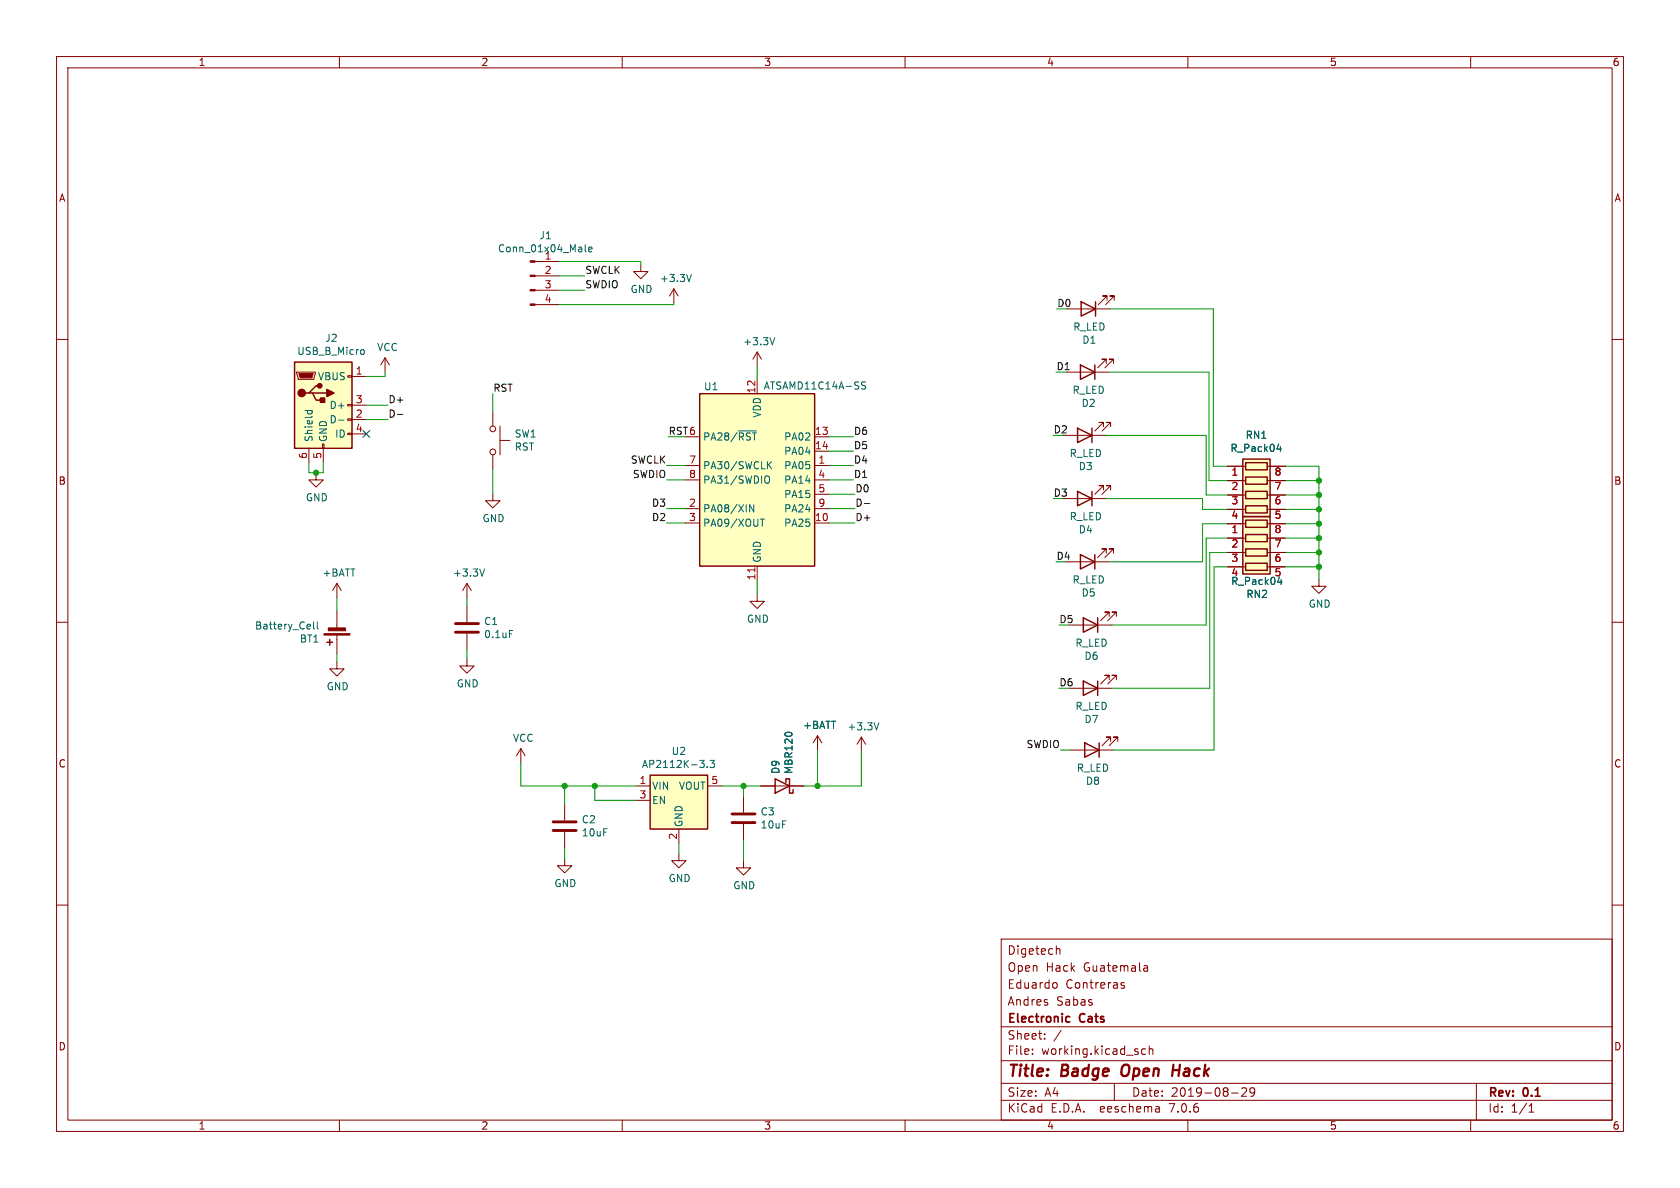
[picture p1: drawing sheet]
<svg xmlns="http://www.w3.org/2000/svg" width="297mm" height="210mm" viewBox="0 0 297 210" stroke-linecap="round" stroke-linejoin="round" font-family="sans-serif">
<g fill="none" stroke="#840000" stroke-width=".18">
<path d="M10 10h277v190h-277zM12 12h273v186h-273zM60 10v2M110 10v2M160 10v2M210 10v2M260 10v2M10 60h2M94.6 53.8h4.2M94.6 51.3h4.2M94.6 48.8h4.2M94.6 46.2h4.2"/>
<path d="M113.3 46.7v1.3h1.3l-1.3 1.3-1.3-1.3h1.3M119.1 51.1l-.7 1.2M119.1 51.1v2.5M119.1 51.1l.8 1.2M188.6 54.6h7.6M195.7 53.1v-.8h-.8h.8l-1.5 1.5M197 53.1v-.8h-.8h.8l-1.5 1.5M285 60h2M52.5 65.8h3.3v.2l-.3 1.1h-2.8zM54.6 79.2v2.6M57 78.5h.3v.7h-.3zM57.1 79.2v2.6"/>
<path d="M61.5 76.6h.7v.2h-.7zM61.5 74h.7v.3h-.7zM61.5 71.5h.7v.3h-.7zM61.5 66.4h.7v.3h-.7zM62.2 66.5h2.6M62.2 74.2h2.6M62.2 71.6h2.6M62.2 76.7h2.6M68.1 63.2l-.8 1.3M68.1 63.2v2.6M68.1 63.2l.7 1.3M87.1 72.8v2.5"/>
<path d="M88.4 77.9h1.8M88.4 75.3v5.1M121.2 77.2h2.5M133.9 62.2v2.6M133.9 67.1v2.5M133.9 62.2l-.8 1.3M133.9 62.2l.7 1.3M144 77.2h2.6M144 79.8h2.6M188 77h7.6M188.5 65.8h7.6M195.1 75.4v-.7h-.8h.8l-1.6 1.5"/>
<path d="M195.6 64.3v-.8h-.8h.8l-1.5 1.5M196.3 75.4v-.7h-.7h.7l-1.5 1.5M196.8 64.3v-.8h-.7h.7l-1.5 1.5M55.9 83.6v1.2h1.2l-1.2 1.3-1.3-1.3h1.3M87.1 87.2v1.3h1.3l-1.3 1.3-1.2-1.3h1.2M87.1 80.4v2.5M121.2 82.3h2.5M121.2 92.5h2.5M121.2 89.9h2.5M121.2 84.8h2.5M144 82.3h2.6M144 92.5h2.6"/>
<path d="M144 89.9h2.6M144 84.8h2.6M144 87.4h2.6M188 88.1h7.6M188.5 99.3h7.6M195.1 86.6v-.7h-.8h.8l-1.6 1.5M195.6 97.8v-.8h-.8h.8l-1.5 1.6M196.3 86.6v-.7h-.7h.7l-1.5 1.5M196.8 97.8v-.8h-.7h.7l-1.5 1.6M217 92.6h3.2M217 95.1h3.2M217 97.7h3.2"/>
<path d="M217 82.4h3.2M217 85h3.2M217 87.5h3.2M217 90h3.2M224 92.6h3.2M224 95.1h3.2M224 97.7h3.2M224 82.4h3.2M224 85h3.2M224 87.5h3.2M224 90h3.2M10 110h2"/>
<path d="M59.6 117v1.2h1.2l-1.2 1.3-1.3-1.3h1.3M59.6 103.1v2.6M59.6 108v3.3M59.6 112.3v3.3M59.6 103.1l-.8 1.3M59.6 103.1l.7 1.3M82.5 116.5v1.2h1.3l-1.3 1.3-1.2-1.3h1.2M82.5 103.1l-.7 1.3M82.5 103.1v2.6M82.5 107.2v2.8M82.5 112v2.8M82.5 103.1l.8 1.3"/>
<path d="M133.9 105v1.3h1.2l-1.2 1.3-1.3-1.3h1.3M133.9 100.1v2.5M189 110.5h7.6M196.1 109v-.8h-.8h.8l-1.5 1.5M197.4 109v-.8h-.8h.8l-1.6 1.5M217 100.2h3.2M224 100.2h3.2M233.2 102.4v1.2h1.2l-1.2 1.3-1.3-1.3h1.3M285 110h2M92.1 132.3l-.8 1.3M92.1 132.3v2.6M92.1 132.3l.7 1.3"/>
<path d="M112.4 138.9h2.5M125.1 138.9h2.5M134.5 138.9h7.6M144.5 130l-.7 1.3M144.5 130v2.6M144.5 130l.8 1.3M152.3 130.3l-.8 1.3M152.3 130.3v2.5M152.3 130.3l.7 1.3M189 121.7h7.6M189.2 132.6h7.6M196.1 120.1v-.7h-.8h.8l-1.5 1.5"/>
<path d="M196.3 131.1v-.8h-.7h.7l-1.5 1.5M197.4 120.1v-.7h-.8h.8l-1.6 1.5M197.6 131.1v-.8h-.8h.8l-1.5 1.5M10 160h2M99.8 151.8v1.2h1.3l-1.3 1.3-1.2-1.3h1.2M99.8 142.2v2.8M99.8 147.1v2.8M112.4 141.5h2.5M120 150.9v1.2h1.3l-1.3 1.3-1.3-1.3h1.3M120 146.6v2.5M131.4 152.1v1.3h1.3l-1.3 1.3-1.2-1.3h1.2M131.4 140.8v2.8"/>
<path d="M131.4 145.7v2.8M285 160h2M177 166h108v32h-108zM186.4 173.7l.3 .1 .2 .2-.1 .6-.4 .1M186.8 167.8h.5l.1 .9M198.2 174l.6 .4-.2 .3-.4-.1M198.7 173.8l-.3-.1-.2 .2M202.4 170.7h.3l.2 .2v.8M202.9 171.6l-.5 .1M202.9 171.1h-.5M60 198v2M110 198v2"/>
<path d="M160 198v2M177 194.5h108M177 191.5h108M177 187.5h108M177 181.5h108M182.5 186.3v.1M182.5 185.5v.1M184.7 183.6v.1M184.7 182.8v.1M187.6 182.1l-1.3 2M197 191.5v3M202.5 185.5l-.4-.1-.3 .3v.4l.2 .2h.5"/>
<path d="M203.2 185.5l.2-.1 .3 .1 .1 .9M203.2 184.9v1.5M204.9 195.7l.1 .9M205 196.5l-.2 .1M205 196h-.2M210 198v2M217.7 193.2h1.2M219.5 192.4l.6-.1 .2 .1 .1 .3-.9 1.1h.9M221.8 192.9l-.3 .3h-.3l-.2-.3 .1-.5 .4-.1 .2 .1a.99 .99 0 0 1-.3 1.4h-.3M260 198v2M261 191.5v6.5M270.3 196.6h.9"/>
<path d="M270.3 195.5l.4-.4v1.5"/>
<circle cx="87.1" cy="75.8" r=".51"/>
<circle cx="87.1" cy="79.9" r=".51"/>
</g>
<path d="M198.5 188.5a1.5 1.5 0 0 0 0 1.6M207.3 189.2h1.2M207.5 188.2l-.3 2" fill="none" stroke="#840000" stroke-width=".4"/>
<path d="M188.7 179.7l.4 .1M189.1 180.6l-.4 .1" fill="none" stroke="#840000" stroke-width=".3"/>
<path d="M80.5 111.8h4.1M80.5 110.2h4.1M97.8 146.8h4.1M97.8 145.3h4.1M129.4 145.4h4.1M129.4 143.9h4.1" fill="none" stroke="#840000" stroke-width=".51"/>
<g fill="#ffffc2" stroke="#ffffc2" stroke-width=".18">
<path d="M219.7 91.3h4.8v10.2h-4.8z"/>
<path d="M219.7 81.2h4.8v10.1h-4.8z"/>
<path d="M52.1 64h10.1v15.2h-10.1z"/>
<path d="M114.9 137h10.2v9.6h-10.2z"/>
<path d="M123.7 69.6h20.3v30.5h-20.3z"/>
</g>
<g fill="none" stroke="#840000" stroke-width=".25">
<path d="M191.1 53.3l2.6 1.3-2.6 1.3zM193.7 53.3v2.6M52.1 64h10.1v15.2h-10.1zM54.6 69.5h.6l.7 1.2h1.2M55.2 69.5h2.6M56.5 68.2h-.6l-1.3 1.3h-.6M123.7 69.6h20.3v30.5h-20.3zM190.5 75.7l2.5 1.3-2.5 1.2zM191 64.5l2.5 1.3-2.5 1.3zM193 75.7v2.5M193.5 64.5v2.6M190.5 86.9l2.5 1.2-2.5 1.3z"/>
<path d="M191 98l2.5 1.3-2.5 1.3zM193 86.9v2.5M193.5 98v2.6M219.7 91.3h4.8v10.2h-4.8zM219.7 81.2h4.8v10.1h-4.8zM220.2 91.9h3.8v1.3h-3.8zM220.2 94.5h3.8v1.3h-3.8zM220.2 97h3.8v1.3h-3.8zM220.2 99.6h3.8v1.2h-3.8zM220.2 81.8h3.8v1.3h-3.8zM220.2 84.3h3.8v1.3h-3.8zM220.2 86.9h3.8v1.2h-3.8z"/>
<path d="M220.2 89.4h3.8v1.3h-3.8zM57.8 113.5h1M58.3 113v1M191.5 109.2l2.6 1.3-2.6 1.3zM194.1 109.2v2.6M114.9 137h10.2v9.6h-10.2zM137 137.7l2.6 1.2-2.6 1.3zM138.9 138.3v-.6h.7v2.5h.6v-.6M191.5 120.4l2.6 1.3-2.6 1.2zM191.8 131.3l2.5 1.3-2.5 1.3zM194.1 120.4v2.5M194.3 131.3v2.6"/>
</g>
<g fill="none" stroke="#006464" stroke-width=".18">
<path d="M103.5 43.3v1l.1 .2M104.1 44.1l.6-.1-.1-.3h-.4l-.1 .2v.6h.5M122.2 48.5l-.4 1.3M137 59.7l-.5 1.3M53.9 72.6h1.3M54.4 72.6l-.1 .3M55.1 72.6l.1 .3M59.8 74.3h1M64 61.8l.3 .1 .1 .2-.1 .4-.3 .2M130.5 76.2h3.2M153 67.6l-.4-.1-.3 .3 .1 .3 .6 .2v.4l-.2 .1-.5-.1M225.8 79.4h.7"/>
<path d="M226.4 79v.8M133.3 89.2v1.3l-.8-1.3v1.3M134.4 91.8h.7M134.8 91.8v1.2M135.5 84.1a.43 .43 0 0 1 .5 .5v.4a.43 .43 0 0 1-.5 .4M135.9 82.1l.5 .8M136.4 81.6l-.7 .7M55.4 109.9v1.1l.2 .2M56.1 109.9v1.1l.2 .2M85.7 100.6l-.5 1.2M90.1 111.5h.6M225.9 102.9h.8"/>
<path d="M226.5 102.5v.8M123.7 134.4h.8l-.4 .5M124.4 135v.6M125 135.6v.1M125.5 134.4h.8l-.4 .5 .3 .1v.6l-.1 .1-.6-.1M139 129.5h.8M155.4 127.8l-.4 1.2"/>
</g>
<g fill="#840000" stroke="#840000" stroke-width=".25">
<path d="M57.8 68.8l1.3 .7-1.3 .6z"/>
<path d="M56.6 70.4h.8v.7h-.8z"/>
<circle cx="53.3" cy="69.5" r=".63"/>
<circle cx="56.5" cy="68.2" r=".38"/>
</g>
<g fill="#840000" stroke="#840000" stroke-width=".18">
<path d="M52.8 66h2.6l-.3 .8h-2z"/>
<path d="M57.3 112h4.5v.3h-4.5z"/>
<path d="M58 111h3.1v.5h-3.1z"/>
<path d="M93.7 53.7h.9v.3h-.9z"/>
<path d="M93.7 51.2h.9v.2h-.9z"/>
<path d="M93.7 48.6h.9v.3h-.9z"/>
<path d="M93.7 46.1h.9v.3h-.9z"/>
</g>
<path d="M133.4 100.4v.7" fill="none" stroke="#a90000" stroke-width=".18"/>
<path d="M70.3 73.3h.9M152.8 89h1" fill="none" stroke="#0f0f0f" stroke-width=".18"/>
<g fill="none" stroke="#009600" stroke-width=".18">
<path d="M98.8 46.2h14.5v.5M98.8 51.3h4.6M98.8 48.8h4.6M119.1 53.6v.2h-20.3M196.2 54.6h18.3v27.8h2.5M64.8 71.6h3.8M64.8 74.2h3.8M68.1 65.8v.7h-3.3M87.1 69.6v3.2M118.1 77.2h3.1M133.9 64.8v2.3M146.6 77.2h4.3"/>
<path d="M146.6 79.8h4.3M195.6 77h17.6v10.5h3.8M196.1 65.8h17.6v19.2h3.3M54.6 81.8v1.8h2.5v-1.8M87.1 82.9v4.3M117.9 82.3h3.3M117.9 84.8h3.3M117.9 92.5h3.3M117.9 89.9h3.3M146.6 82.3h4.3M146.6 84.8h4.3M146.6 92.5h4.5"/>
<path d="M146.6 89.9h4.5M146.6 87.4h4.5M195.6 88.1h17v1.9h4.4M217 95.1h-3.8v15.4h-16.6M217 92.6h-4.4v6.7h-16.5M217 97.7h-3.1v24h-17.3M227.2 85h6M227.2 95.1h6M227.2 82.4h6v20M227.2 90h6M227.2 92.6h6M227.2 97.7h6"/>
<path d="M227.2 87.5h6M59.6 105.7v2.3M59.6 115.6v1.4M82.5 105.7v1.5M82.5 114.8v1.7M133.9 102.6v2.4M217 100.2h-2.4v32.4h-17.8M227.2 100.2h6M92.1 134.9v4h20.3M99.8 138.9v3.3M105.2 138.9v2.6h7.2M127.6 138.9h6.9"/>
<path d="M131.4 138.9v1.9M144.5 132.6v6.3M152.3 132.8v6.1h-10.2M187.5 132.6h1.7M99.8 149.9v1.9M120 149.1v1.8M131.4 148.5v3.6"/>
</g>
<path d="M64.2 76.1l1.2 1.2M65.4 76.1l-1.2 1.2" fill="none" stroke="#000084" stroke-width=".18"/>
<g fill="#009600" stroke="#009600" stroke-width=".18">
<circle cx="105.2" cy="138.9" r=".46"/>
<circle cx="99.8" cy="138.9" r=".46"/>
<circle cx="144.5" cy="138.9" r=".46"/>
<circle cx="131.4" cy="138.9" r=".46"/>
<circle cx="233.2" cy="95.1" r=".46"/>
<circle cx="233.2" cy="90" r=".46"/>
<circle cx="233.2" cy="92.6" r=".46"/>
<circle cx="233.2" cy="85" r=".46"/>
<circle cx="233.2" cy="87.5" r=".46"/>
<circle cx="233.2" cy="97.7" r=".46"/>
<circle cx="233.2" cy="100.2" r=".46"/>
<circle cx="55.9" cy="83.6" r=".46"/>
</g>
<g font-size="2.8" fill="#840000">
<text x="178" y="190.9">Title:</text>
<text x="187.7" y="190.9">Badge</text>
<text x="199.1" y="190.9">Open</text>
<text x="208.9" y="190.9">Hack</text>
</g>
<g font-size="2.1" fill="#840000">
<text x="178" y="172">Open</text>
<text x="178" y="169">Digetech</text>
<text x="184.9" y="172">Hack</text>
<text x="191.6" y="172">Guatemala</text>
<text x="178" y="178">Andres</text>
<text x="178" y="175">Eduardo</text>
<text x="186.7" y="178">Sabas</text>
<text x="188.4" y="175">Contreras</text>
<text x="178" y="184">Sheet:</text>
<text x="178" y="181.2">Electronic</text>
<text x="191" y="181.2">Cats</text>
<text x="178" y="186.7">File:</text>
<text x="184.1" y="186.7">working.kicad_sch</text>
<text x="178" y="196.9">KiCad</text>
<text x="178" y="194.1">Size:</text>
<text x="184.7" y="194.1">A4</text>
<text x="185.7" y="196.9">E.D.A.</text>
<text x="194.6" y="196.9">eeschema</text>
<text x="200" y="194.1">Date:</text>
<text x="207" y="196.9">7.0.6</text>
<text x="207" y="194.1">2019-08-29</text>
<text x="263" y="194.3">Rev:</text>
<text x="263" y="196.9">Id:</text>
<text x="267.1" y="196.9">1/1</text>
<text x="269.4" y="194.3">0.1</text>
</g>
<g font-size="1.8" fill="#840000">
<text x="35" y="11.9">1</text>
<text x="85" y="11.9">2</text>
<text x="135" y="11.9">3</text>
<text x="185" y="11.9">4</text>
<text x="235" y="11.9">5</text>
<text x="285" y="11.9">6</text>
<text x="10.3" y="35.9">A</text>
<text x="285.3" y="35.9">A</text>
<text x="10.3" y="85.9">B</text>
<text x="285.3" y="85.9">B</text>
<text x="10.3" y="135.9">C</text>
<text x="285.3" y="135.9">C</text>
<text x="10.3" y="185.9">D</text>
<text x="285.3" y="185.9">D</text>
<text x="35" y="199.9">1</text>
<text x="85" y="199.9">2</text>
<text x="135" y="199.9">3</text>
<text x="185" y="199.9">4</text>
<text x="235" y="199.9">5</text>
<text x="285" y="199.9">6</text>
</g>
<g font-size="1.8" fill="#006464">
<text x="87.9" y="44.8">Conn_01x04_Male</text>
<text x="95.3" y="42.5">J1</text>
<text x="111.4" y="52">GND</text>
<text x="116.6" y="50.1">+3.3V</text>
<text x="189.6" y="58.6">R_LED</text>
<text x="52.4" y="62.9">USB_B_Micro</text>
<text x="57.4" y="60.6">J2</text>
<text x="66.6" y="62.3">VCC</text>
<text x="131.3" y="61.2">+3.3V</text>
<text x="191.2" y="61">D1</text>
<text x="56.1" y="67.4">VBUS</text>
<text x="124.4" y="69.2">U1</text>
<text x="134.9" y="69.1">ATSAMD11C14A-SS</text>
<text x="189.5" y="69.8">R_LED</text>
<text x="58.2" y="75">D-</text>
<text x="58.2" y="72.5">D+</text>
<text x="59.1" y="77.6">ID</text>
<text x="90.9" y="77.5">SW1</text>
<text x="134.7" y="73.9" transform="rotate(-90 134.7 73.9)">VDD</text>
<text x="191.1" y="72.1">D2</text>
<text x="220.1" y="77.8">RN1</text>
<text x="55.5" y="78.2" transform="rotate(-90 55.5 78.2)">Shield</text>
<text x="58" y="78.2" transform="rotate(-90 58 78.2)">GND</text>
<text x="90.9" y="79.9">RST</text>
<text x="124.2" y="78.1">PA28/~{RST}</text>
<text x="124.2" y="83.2">PA30/SWCLK</text>
<text x="138.5" y="83.2">PA05</text>
<text x="138.5" y="78.1">PA02</text>
<text x="138.5" y="80.6">PA04</text>
<text x="189" y="81">R_LED</text>
<text x="190.6" y="83.3">D3</text>
<text x="217.4" y="80.1">R_Pack04</text>
<text x="54" y="88.8">GND</text>
<text x="124.2" y="85.7">PA31/SWDIO</text>
<text x="138.5" y="85.7">PA14</text>
<text x="138.5" y="88.2">PA15</text>
<text x="85.2" y="92.5">GND</text>
<text x="124.2" y="90.8">PA08/XIN</text>
<text x="124.2" y="93.3">PA09/XOUT</text>
<text x="138.5" y="93.3">PA25</text>
<text x="138.5" y="90.8">PA24</text>
<text x="189" y="92.2">R_LED</text>
<text x="190.6" y="94.5">D4</text>
<text x="134.7" y="99.6" transform="rotate(-90 134.7 99.6)">GND</text>
<text x="56.9" y="102.1">+BATT</text>
<text x="80" y="102.1">+3.3V</text>
<text x="189.5" y="103.4">R_LED</text>
<text x="191.1" y="105.7">D5</text>
<text x="217.6" y="103.6">R_Pack04</text>
<text x="220.2" y="105.9">RN2</text>
<text x="231.3" y="107.6">GND</text>
<text x="45" y="111.5">Battery_Cell</text>
<text x="52.9" y="113.8">BT1</text>
<text x="85.5" y="110.7">C1</text>
<text x="85.5" y="113">0.1uF</text>
<text x="131.9" y="110.3">GND</text>
<text x="190" y="114.5">R_LED</text>
<text x="191.6" y="116.8">D6</text>
<text x="57.7" y="122.2">GND</text>
<text x="80.6" y="121.7">GND</text>
<text x="190" y="125.7">R_LED</text>
<text x="90.6" y="131.3">VCC</text>
<text x="141.9" y="129.1">+BATT</text>
<text x="149.7" y="129.3">+3.3V</text>
<text x="191.6" y="128">D7</text>
<text x="113.4" y="136">AP2112K-3.3</text>
<text x="118.6" y="133.7">U2</text>
<text x="138" y="136.9" transform="rotate(-90 138 136.9)">D9</text>
<text x="140.3" y="136.9" transform="rotate(-90 140.3 136.9)">MBR120</text>
<text x="190.3" y="136.6">R_LED</text>
<text x="115.2" y="139.8">VIN</text>
<text x="115.2" y="142.3">EN</text>
<text x="119.9" y="139.8">VOUT</text>
<text x="191.9" y="138.9">D8</text>
<text x="102.8" y="145.7">C2</text>
<text x="102.8" y="148.1">10uF</text>
<text x="120.9" y="146.3" transform="rotate(-90 120.9 146.3)">GND</text>
<text x="134.4" y="144.3">C3</text>
<text x="134.4" y="146.7">10uF</text>
<text x="97.9" y="157">GND</text>
<text x="118.1" y="156.1">GND</text>
<text x="129.5" y="157.4">GND</text>
</g>
<g font-size="1.8" fill="#a90000">
<text x="96.2" y="46">1</text>
<text x="96.2" y="48.5">2</text>
<text x="96.2" y="51.1">3</text>
<text x="96.2" y="53.6">4</text>
<text x="62.8" y="66.3">1</text>
<text x="62.8" y="71.4">3</text>
<text x="133.6" y="69.6" transform="rotate(-90 133.6 69.6)">12</text>
<text x="62.8" y="73.9">2</text>
<text x="62.8" y="76.5">4</text>
<text x="144" y="77">13</text>
<text x="54.4" y="81.2" transform="rotate(-90 54.4 81.2)">6</text>
<text x="56.9" y="81.2" transform="rotate(-90 56.9 81.2)">5</text>
<text x="121.7" y="82">7</text>
<text x="144" y="79.5">14</text>
<text x="144.6" y="82">1</text>
<text x="121.7" y="89.7">2</text>
<text x="121.7" y="84.6">8</text>
<text x="144.6" y="84.6">4</text>
<text x="144.6" y="87.1">5</text>
<text x="144.6" y="89.7">9</text>
<text x="217.6" y="84.4">1</text>
<text x="217.6" y="86.9">2</text>
<text x="217.6" y="89.5">3</text>
<text x="225.2" y="89.5">6</text>
<text x="225.2" y="86.9">7</text>
<text x="225.2" y="84.4">8</text>
<text x="121.7" y="92.2">3</text>
<text x="144" y="92.2">10</text>
<text x="217.6" y="94.6">1</text>
<text x="217.6" y="92">4</text>
<text x="225.2" y="94.6">8</text>
<text x="225.2" y="92">5</text>
<text x="217.6" y="97.1">2</text>
<text x="217.6" y="99.6">3</text>
<text x="225.2" y="99.6">6</text>
<text x="225.2" y="97.1">7</text>
<text x="133.6" y="102.7" transform="rotate(-90 133.6 102.7)">11</text>
<text x="217.6" y="102.2">4</text>
<text x="225.2" y="102.2">5</text>
<text x="113" y="138.7">1</text>
<text x="113" y="141.2">3</text>
<text x="125.7" y="138.7">5</text>
<text x="119.8" y="148.5" transform="rotate(-90 119.8 148.5)">2</text>
</g>
<g font-size="1.8" fill="#0f0f0f">
<text x="103.4" y="51">SWDIO</text>
<text x="103.4" y="48.5">SWCLK</text>
<text x="68.6" y="71.4">D+</text>
<text x="87.1" y="69.3">RST</text>
<text x="68.6" y="73.9">D-</text>
<text x="118.1" y="77">RST6</text>
<text x="150.9" y="77">D6</text>
<text x="111.4" y="82">SWCLK</text>
<text x="150.9" y="79.5">D5</text>
<text x="150.9" y="82">D4</text>
<text x="111.8" y="84.6">SWDIO</text>
<text x="115.2" y="89.7">D3</text>
<text x="150.9" y="84.6">D1</text>
<text x="151.1" y="87.1">D0</text>
<text x="151.1" y="89.7">D-</text>
<text x="115.2" y="92.2">D2</text>
<text x="151.1" y="92.2">D+</text>
<text x="181.4" y="132.3">SWDIO</text>
</g>
<g font-size="1.8" fill="#009600">
<text x="186.8" y="54.3">D0</text>
<text x="186.7" y="65.5">D1</text>
<text x="186.2" y="76.7">D2</text>
<text x="186.2" y="87.9">D3</text>
<text x="186.7" y="99.1">D4</text>
<text x="187.2" y="110.2">D5</text>
<text x="187.2" y="121.4">D6</text>
</g>
</svg>
